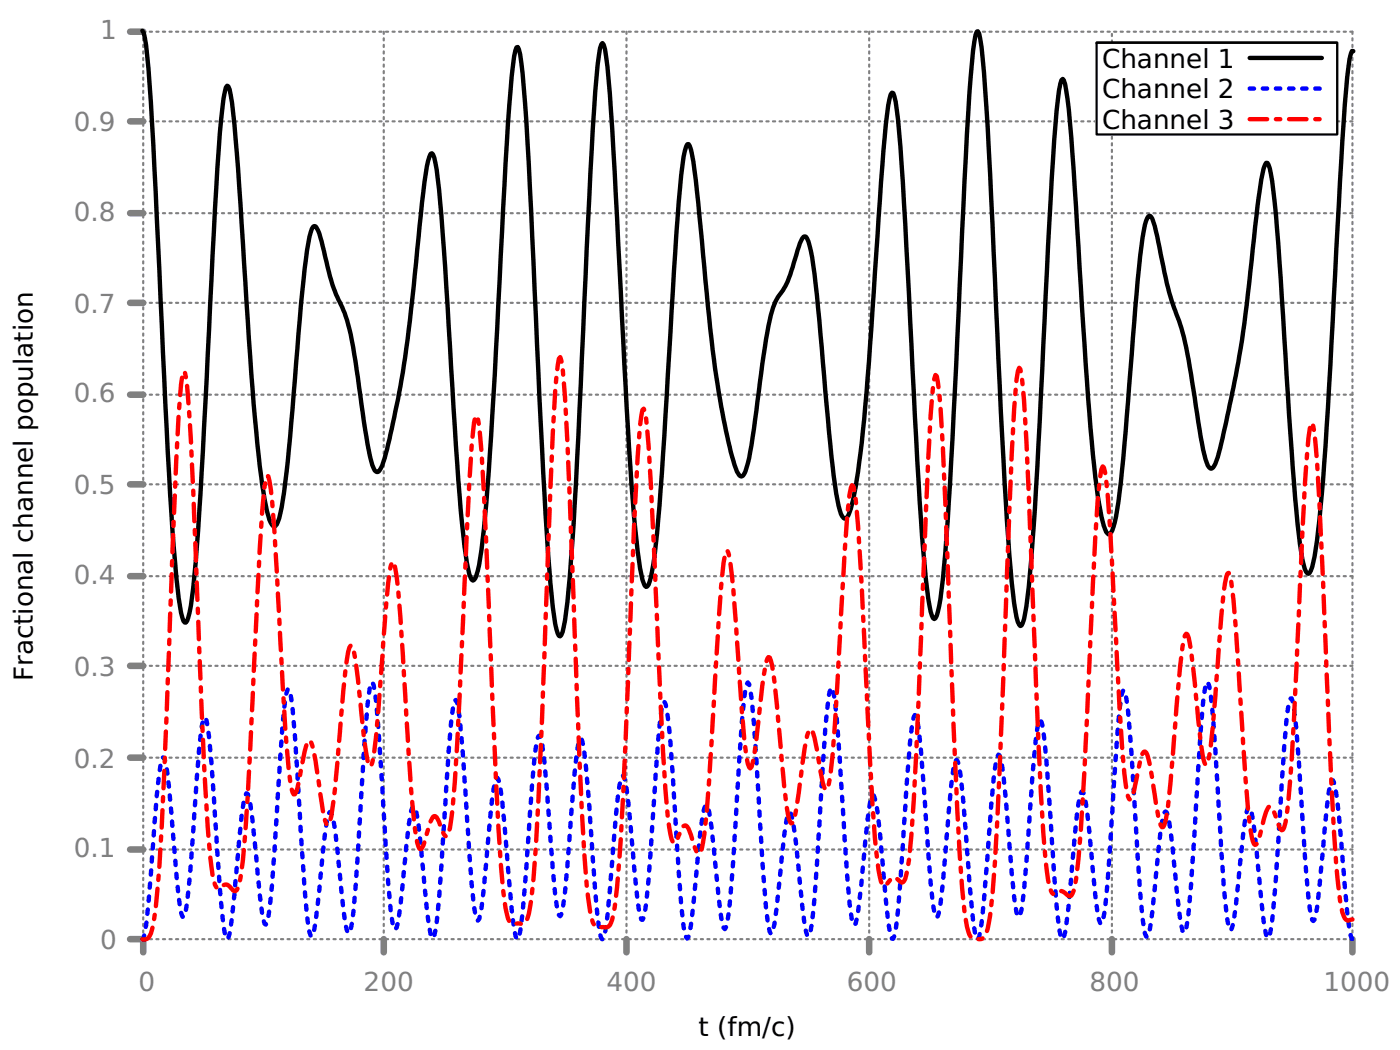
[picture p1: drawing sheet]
<svg xmlns="http://www.w3.org/2000/svg" width="226mm" height="169mm" viewBox="0 0 226 169" stroke-linecap="round" stroke-linejoin="round" font-family="sans-serif">
<g fill="none" stroke="#808080" stroke-width=".35" stroke-dasharray=".4 .7">
<path d="M23.1 19.6h153.7M23.1 5.1h195M179.3 6.9v-1.8M215.6 19.6h2.5M23.1 34.4h195M23.1 48.8h195M23.1 78.1h195M23.1 63.7h195M23.1 92.9h195M23.1 107.4h195M23.1 137h195M23.1 122.2h195"/>
<path d="M23.1 151.5h195M23.1 151.5v-146.4M61.9 151.5v-146.4M101 151.5v-146.4M140.2 151.5v-146.4M179.3 151.5v-129.8M218.1 151.5v-146.4"/>
</g>
<g fill="none" stroke="#808080" stroke-width="1.1">
<path d="M21 19.6h2.1M21 5.1h2.1M21 34.4h2.1M21 48.8h2.1M21 78.1h2.1M21 63.7h2.1M21 92.9h2.1M21 107.4h2.1M21 137h2.1M21 122.2h2.1M21 151.5h2.1v2.1M61.9 151.5v2.1"/>
<path d="M101 151.5v2.1M140.2 151.5v2.1M179.3 151.5v2.1M218.1 151.5v2.1"/>
</g>
<path d="M176.8 6.9h38.8v14.8h-38.8z" fill="none" stroke="#000" stroke-width=".35"/>
<path d="M23 5l.2 .3 .1 .7a235.5 235.5 0 0 1 1.6 21l2 42a335.6 335.6 0 0 0 2.1 28.8 5.4 5.4 0 0 0 .8 2.6h.2l.2-.3 .4-1.3a175.2 175.2 0 0 0 1.7-19.2l2-38.4a387.1 387.1 0 0 1 1.7-25.3l.4-1.8 .2-.3 .2 .1a15.5 15.5 0 0 1 .8 4.2 1014.9 1014.9 0 0 1 2.5 36.5l1.2 15a79 79 0 0 0 2.1 14.2 1.53 1.53 0 0 0 .9 1.1 1.75 1.75 0 0 0 .7-1.3 131.1 131.1 0 0 0 2.2-17.7l1.1-14.4a103.5 103.5 0 0 1 1.8-14l.4-.9 .4-.1a15 15 0 0 1 1.5 4.9 32.9 32.9 0 0 0 3.2 9.1 59.8 59.8 0 0 1 2.3 11.9l.8 5.6a38.9 38.9 0 0 0 1.6 7.5l.4 .6h.3a11.9 11.9 0 0 0 1.6-4.4 177.9 177.9 0 0 0 4.3-27.4l.8-7.9a68.8 68.8 0 0 1 1.6-11.2l.1-.4 .2-.1 .4 .7a107.5 107.5 0 0 1 1.6 14.8l1.5 25.5a325.3 325.3 0 0 0 2.2 25 7.5 7.5 0 0 0 .8 2.8l.2 .1 .2-.1a7.4 7.4 0 0 0 .9-3.5 261.9 261.9 0 0 0 2-22.9l2-37.2a276.3 276.3 0 0 1 1.5-20.8l.4-1.4 .2-.1 .2 .4a77.3 77.3 0 0 1 1.2 11.5l.8 14.5a1991 1991 0 0 0 3.1 60l.3 3.9a15.1 15.1 0 0 0 1 4.6l.2 .1 .2-.2a27.5 27.5 0 0 0 1.2-7.3 983.5 983.5 0 0 0 2.5-46.2l.8-17.1a335.8 335.8 0 0 1 1.6-22.9l.4-1.7 .2-.3 .2 .3a60.1 60.1 0 0 1 1.1 10.6l2.8 51.4a237.5 237.5 0 0 0 1.9 22.4 8.8 8.8 0 0 0 .8 2.9l.2 .1h.2a5.5 5.5 0 0 0 .8-2.5 237.6 237.6 0 0 0 1.9-21.7l1.6-26.6a192.7 192.7 0 0 1 1.7-19.5l.4-1 .2-.1 .2 .3a65.5 65.5 0 0 1 1.6 11.1 457 457 0 0 0 3.1 28.7l1.6 7.9a25.2 25.2 0 0 0 1.6 5.2l.3 .4 .4-.1a10.7 10.7 0 0 0 1.2-3.8l.6-3.7 1.3-10.5a65.7 65.7 0 0 1 1.8-9.2 10.3 10.3 0 0 1 1.8-3 40.2 40.2 0 0 0 2.5-7.3 1.61 1.61 0 0 1 .8-1.1 1.74 1.74 0 0 1 .7 1.5 87.1 87.1 0 0 1 1.6 12l1.6 18a74.6 74.6 0 0 0 1.9 13.3l.4 .6 .2 .1h.2a6.5 6.5 0 0 0 1.2-3.1 163.9 163.9 0 0 0 2.3-19.7l2-28.6a165.3 165.3 0 0 1 1.6-16.3l.1-.6 .2-.3h.3l.1 .5a136.2 136.2 0 0 1 1.6 17.2l2 38.1a282.5 282.5 0 0 0 2.1 26.9 2.94 2.94 0 0 0 .8 2.1l.4-.5a70.1 70.1 0 0 0 1.5-12.6l1-16 1.8-37.6a396.2 396.2 0 0 1 1.7-26.4l.2-1 .2-.6 .2-.1 .2 .4 .4 2.3a863.8 863.8 0 0 1 2.3 41.6l1.2 24.8a261.5 261.5 0 0 0 2 24.5 3.9 3.9 0 0 0 .7 2.4 2.44 2.44 0 0 0 .8-2 247 247 0 0 0 2-23.7l1.5-31.7a450.6 450.6 0 0 1 2-29l.4-1.7 .2-.2 .4 .9 .1 1a255.6 255.6 0 0 1 1.8 22l2 30a122.8 122.8 0 0 0 2.1 17.5l.6 1.7 .4 .4 .2-.1a8.2 8.2 0 0 0 1.2-3.9 433.1 433.1 0 0 0 2.5-27.7 183.9 183.9 0 0 1 1.9-18.2l.5-1.2 .1-.3h.3a7.2 7.2 0 0 1 1.1 3.3l.8 3.9a52.2 52.2 0 0 0 3.1 10.9 136.9 136.9 0 0 1 2.7 15.2 31.2 31.2 0 0 0 1.6 7l.4 .5a.88 .88 0 0 0 .8-.8l.8-2.5 .7-3.4a192.3 192.3 0 0 0 4.5-28.7 126.2 126.2 0 0 1 1.8-13l.4-.9h.2l.4 .9 .2 .8a274.1 274.1 0 0 1 1.9 23.1l1.2 18.7a224.6 224.6 0 0 0 1.9 20.4 4.1 4.1 0 0 0 .8 2.3h.2l.2-.1a17.6 17.6 0 0 0 1.2-5.2 535.6 535.6 0 0 0 2.5-35.5l.8-15.1a474.7 474.7 0 0 1 1.8-25.8l.4-2.2 .1-.4 .2 .1" fill="none" stroke="#000" stroke-width=".71"/>
<path d="M23 151.5l.2-.3 .1-.8a388 388 0 0 0 2-22.1l.6-4.9 .4-1.2h.2a50.9 50.9 0 0 1 1.1 9 204.3 204.3 0 0 0 1.6 16l.2 .6 .2 .1a11 11 0 0 0 .8-4.1l.8-9.9a195.6 195.6 0 0 1 1.5-17.6l.2-.5 .2-.1a19.1 19.1 0 0 1 .8 5l.8 10.8a218.6 218.6 0 0 0 1.6 19l.1 .7 .2 .3 .4-.9a279.4 279.4 0 0 0 1.8-17.2l.6-4.4 .3-1.1 .3 .1a43.5 43.5 0 0 1 1.1 8.2l.8 8.1a22 22 0 0 0 .8 4.7l.2 .1 .2-.3 .3-2.1a475.3 475.3 0 0 0 1.8-24.9l.4-5.2a20.3 20.3 0 0 1 .8-5.4l.2-.1 .2 .5a216.6 216.6 0 0 1 1.5 19.5 204.1 204.1 0 0 0 1.6 19.2l.2 .6 .2 .1a10.4 10.4 0 0 0 .8-3.7l1.3-13.1 .6-3 .2-.3 .2 .2a35.7 35.7 0 0 1 1.2 7.8l.8 7.7a12.5 12.5 0 0 0 .7 3.9l.3-.1 .2-.5a188.2 188.2 0 0 0 1.5-19 249.7 249.7 0 0 1 1.6-20.2l.2-.6 .2-.1a19 19 0 0 1 .7 5.2l.8 11.5a371.9 371.9 0 0 0 1.6 21.4l.2 1.1 .2 .6 .2 .1 .4-1.1 .5-4.4a180.3 180.3 0 0 1 1.6-13.6l.2-.6 .2-.2 .4 .8a202.3 202.3 0 0 1 1.7 15.9 22.1 22.1 0 0 0 .8 4.5l.2 .1 .2-.4a92.3 92.3 0 0 0 1.2-11.5l.4-6.2a241.3 241.3 0 0 1 1.5-19.5l.2-.7 .2-.1a15.8 15.8 0 0 1 .8 4.8l.8 10.8a244.5 244.5 0 0 0 1.6 19l.1 .7 .3 .3 .2-.3 .1-.7a293 293 0 0 0 1.8-17.1 22.9 22.9 0 0 1 .8-4.8l.2-.2 .2 .3a53.2 53.2 0 0 1 1.1 9.4 202 202 0 0 0 1.6 15.7l.2 .6 .2 .1 .4-1.3a447.2 447.2 0 0 0 1.9-24l.6-5.8 .2-1.1 .2-.6 .2-.1 .4 1.3a333.2 333.2 0 0 1 1.7 20.3l.6 5.6 .4 1.8 .2 .2 .4-1.1a262.8 262.8 0 0 0 1.6-17.5l.4-4.6a28.9 28.9 0 0 1 .7-5.4l.3-.1 .1 .2a70.1 70.1 0 0 1 1.2 10.7l1.2 16a26.3 26.3 0 0 0 .8 5.3l.2 .2 .4-1.1 .4-2.7 .5-6.4a149.2 149.2 0 0 1 1.6-15.6l.2-.5 .2-.1a10.4 10.4 0 0 1 .8 3.8l.4 3.9a188.5 188.5 0 0 0 1.5 14.9l.2 .6 .2 .1a13 13 0 0 0 .8-4.4l.8-10.4a308.3 308.3 0 0 1 1.5-19.4l.2-.8 .2-.2 .4 1.1a450.3 450.3 0 0 1 2 26.4l.3 5.1a22.1 22.1 0 0 0 .9 5.4l.1 .2 .2-.4a118.4 118.4 0 0 0 1.6-13.3l.4-3.8a14 14 0 0 1 .8-4l.2-.1 .4 1.1 .3 2.5 1.6 14.5 .4 1.7 .2 .2 .4-1a298.3 298.3 0 0 0 1.8-23.3l.9-12.9 .4-2.3 .2-.2 .2 .2 .2 .9a471.1 471.1 0 0 1 1.9 27.4l.5 5.5a38 38 0 0 0 .7 6.1l.2 .4 .2-.1a48.1 48.1 0 0 0 1.2-8.2l.8-7.5a11.1 11.1 0 0 1 .7-3.8h.2l.2 .4a106.4 106.4 0 0 1 1.6 12.9l.6 4.9 .4 1.6 .2 .2a9.3 9.3 0 0 0 .7-4.1l.8-10.5a439.3 439.3 0 0 1 1.8-24.3l.4-1.2 .2 .2 .2 .8a345.8 345.8 0 0 1 1.7 23.5l.8 10.2 .4 2.8 .2 .6 .2 .2a8.2 8.2 0 0 0 .8-3.6l.4-3.7a119.5 119.5 0 0 1 1.5-13.3l.2-.3h.2a14.6 14.6 0 0 1 .8 4.2l.4 3.9a162.9 162.9 0 0 0 1.5 14.5l.2 .5h.3a15.1 15.1 0 0 0 .7-4.6l.8-10.6a298.9 298.9 0 0 1 1.6-19.7l.3-1.2 .3 .2 .1 .7a297.5 297.5 0 0 1 1.8 21.3l.4 4.9a28.6 28.6 0 0 0 .8 5.4l.2 .2 .1-.3a65.6 65.6 0 0 0 1.2-9.8l1-11.2 .4-2.9 .2-.8 .2-.4h.2a18.4 18.4 0 0 1 .8 4.8l.3 4.4a315.1 315.1 0 0 0 1.6 18l.4 1.6 .2 .1 .2-.4a152.2 152.2 0 0 0 1.6-16.1l.7-9.4 .4-2.8 .4-1.1 .2 .2 .2 .6a181.2 181.2 0 0 1 1.6 16.1l.4 4.4a21.4 21.4 0 0 0 .8 4.8l.2 .1 .4-1.3 .3-3 .6-7.2a294.1 294.1 0 0 1 1.6-18.9l.4-1.4 .2 .1 .2 .6a213.7 213.7 0 0 1 1.5 18.5l.8 10.8a23.9 23.9 0 0 0 .8 5.2l.2 .2 .2-.4a114 114 0 0 0 1.5-14.2l.6-5.9 .4-2.5 .4-.9 .2 .2a41.4 41.4 0 0 1 1.2 8.4l.7 8.2a16.1 16.1 0 0 0 .8 4.5l.2 .1 .2-.4 .4-2.2 .4-4 .8-11.6a203.5 203.5 0 0 1 1.5-19l.3-.5 .1 .1a24.6 24.6 0 0 1 .8 5.5l.8 11.7a337.4 337.4 0 0 0 1.6 21l.4 1.4 .2 .1 .1-.5a181.5 181.5 0 0 0 1.8-15.2 20.4 20.4 0 0 1 .8-4.4l.2-.1 .2 .1a41 41 0 0 1 1.1 8.2l.8 7.6a9.9 9.9 0 0 0 .8 3.6l.2-.1 .2-.6a208.4 208.4 0 0 0 1.6-19.4 223 223 0 0 1 1.5-19.7l.2-.6h.2l.4 1.8a491.9 491.9 0 0 1 1.7 25.2l.4 5.6 .6 5.8 .4 1.5 .2 .1a35.3 35.3 0 0 0 1.2-7.7l.8-7.7a18.4 18.4 0 0 1 .8-4.3l.2-.1 .4 .9 .3 2.4 1.4 13.5a15.4 15.4 0 0 0 .8 4.2h.2l.2-.4a172 172 0 0 0 1.5-18.3 219.5 219.5 0 0 1 1.6-19.3l.2-.5 .2-.1a19.9 19.9 0 0 1 .8 5.2l.8 10.9a225.9 225.9 0 0 0 1.5 19l.2 .7 .2 .1 .2-.2 .4-1.9 .6-5.3a188.3 188.3 0 0 1 1.5-14.6l.2-.5 .2-.2 .4 1.1a386.4 386.4 0 0 1 2 20.2 14.5 14.5 0 0 0 .7 4.3h.2" fill="none" stroke="#00f" stroke-width=".71" stroke-dasharray=".7 1.4"/>
<path d="M23 151.5h.3a1.08 1.08 0 0 0 1-1l.4-1.4a178.6 178.6 0 0 0 1.6-20l1.1-29.8a1056.7 1056.7 0 0 1 1.8-37.3l.4-2.1 .2 .1 .2 .8 .4 3.8a2038 2038 0 0 1 2.1 49.8 394.4 394.4 0 0 0 1.6 25.4 6.7 6.7 0 0 0 1 3.4 1.04 1.04 0 0 0 .9-.5 .83 .83 0 0 1 1.2 .5 .65 .65 0 0 0 1 .3 8.8 8.8 0 0 0 .8-3.2 396.4 396.4 0 0 0 1.7-27.4l.4-8.6a455.6 455.6 0 0 1 1.6-25.9l.4-1.7 .2 .1 .1 .7a181.4 181.4 0 0 1 1.4 18.3l.4 7.6a315.2 315.2 0 0 0 1.6 22.5l.4 1.9 .2 .3h.2a22.3 22.3 0 0 0 1.1-4.9l.6-2.8 .2-.5 .4-.5a3.5 3.5 0 0 1 .8 2.2l.4 2.4a63.8 63.8 0 0 0 1.5 8.9l.2 .2 .2-.2a36.4 36.4 0 0 0 1.2-7.7l.4-4.5a194 194 0 0 1 1.5-15.5l.5-1.1h.1l.3 .5a118.5 118.5 0 0 1 1.5 12.4l.6 4.7 .2 1 .4 .9 .2-.1 .2-.6a181.7 181.7 0 0 0 1.5-16.7l.8-10.2a26.3 26.3 0 0 1 .8-5.3l.2-.1 .2 .3a74.7 74.7 0 0 1 1.1 11.4l.8 12.9a207.4 207.4 0 0 0 1.8 20.7l.4 1 .2 .1 .4-.6 1-3.3a2.55 2.55 0 0 1 .7-1.5 1.11 1.11 0 0 1 .8 1l.4 1a2.02 2.02 0 0 0 .8 1.3 3.9 3.9 0 0 0 .7-2.6 413.3 413.3 0 0 0 1.8-28.8l.4-9a416.1 416.1 0 0 1 1.6-26.4l.2-.9 .1-.2 .3 .5 .2 1.1a511.2 511.2 0 0 1 1.5 28.7l.4 9.9a750.7 750.7 0 0 0 1.9 36.4l.4 2.9a4.1 4.1 0 0 0 .8 2.3l.4 .2 .8-.1a1.08 1.08 0 0 0 1.6-.8l.3-1.6a211.2 211.2 0 0 0 1.6-21.3l1.2-30.7a879.4 879.4 0 0 1 1.5-33.9l.4-2.8 .2-.2 .2 .5a172.4 172.4 0 0 1 1.2 17.7l1.2 31.6a871.5 871.5 0 0 0 1.7 35.3l.4 3.4a7.1 7.1 0 0 0 1 3.3l.8 .1a1.79 1.79 0 0 0 1.6-.3 10.1 10.1 0 0 0 .9-4.3 567.7 567.7 0 0 0 2-35l.4-10.1a740.1 740.1 0 0 1 1.5-31.2l.4-2.5 .2-.2 .2 .5a142.6 142.6 0 0 1 1.2 15.8l.8 17.9a723.9 723.9 0 0 0 1.7 31.6 13.4 13.4 0 0 0 .8 4.1l.2 .1h.2l.8-1.6a1.85 1.85 0 0 1 .7-1.2 1.1 1.1 0 0 1 .8 1l.8 2.4 .4 1 .2 .2h.2l.2-.3 .2-.6 .4-2.2a615.2 615.2 0 0 0 1.9-28.4l.8-11.7a26.8 26.8 0 0 1 .8-5.6l.2-.1 .4 1.2 .4 3.1 1 12.9a175.4 175.4 0 0 0 1.5 17.2l.4 .7a6.7 6.7 0 0 0 .8-3.1l.4-3.2a76.8 76.8 0 0 1 1.5-11.3l.2-.3h.2a35.4 35.4 0 0 1 1.2 7.7l.4 4.4a132.6 132.6 0 0 0 1.5 14l.4 .7 .2-.1 .2-.5a98 98 0 0 0 1.6-10.3l.6-3.2 .3-1 .3-.1a4.2 4.2 0 0 1 .7 2.3l.8 4.4a9.3 9.3 0 0 0 .8 3l.2 .1 .2-.3a68.3 68.3 0 0 0 1.2-10.7l.7-13.5a395.9 395.9 0 0 1 1.6-23.1l.4-1.5 .2 .1 .2 .7a323.5 323.5 0 0 1 1.6 23.5l.4 8.4a494.3 494.3 0 0 0 1.7 28 9 9 0 0 0 1 3.9 1.87 1.87 0 0 0 1.1-1.1 .81 .81 0 0 1 1.4 .2l.4 .3 .4-.2a13.6 13.6 0 0 0 1-5.2 795.3 795.3 0 0 0 1.9-39.1 1161.6 1161.6 0 0 1 1.6-33.5l.4-3.3 .2-.5 .2 .2a53.2 53.2 0 0 1 .7 7.9l.6 12.3 1.4 36.4a520.1 520.1 0 0 0 1.7 29.8l.4 2.3a2.59 2.59 0 0 0 1 2l.4 .1a1.42 1.42 0 0 0 1.8-1.1l.4-1.6a194.8 194.8 0 0 0 1.5-20.5l1.2-30.3a1053.7 1053.7 0 0 1 1.6-34.8l.4-3.3 .2-.6 .1 .2a118.6 118.6 0 0 1 1.2 15.7l1.2 30.1a761.9 761.9 0 0 0 1.7 33.6 16.5 16.5 0 0 0 1 5l.4 .3 .4-.1a.93 .93 0 0 1 1.5 .1 .58 .58 0 0 0 .9 .2 5.4 5.4 0 0 0 .7-2.6 427 427 0 0 0 2-30.3l.4-8.8a389.1 389.1 0 0 1 1.5-26l.2-1 .2-.5 .2 .2 .2 .8a322.7 322.7 0 0 1 1.6 23.1 487.1 487.1 0 0 0 1.7 27.2l.4 2 .2 .4 .2 .1a13.2 13.2 0 0 0 1.2-4.4l.8-3.1 .2-.3h.1l.5 .6 .4 1.6 1.1 7.3a6.9 6.9 0 0 0 .8 2.7h.2l.4-1.1 .4-2.4 .9-10.7a207.1 207.1 0 0 1 1.6-16.1l.2-.6 .2-.3 .2 .1 .2 .5a234.7 234.7 0 0 1 1.9 16.9 10.5 10.5 0 0 0 .8 3.7l.2-.1 .2-.5a81.1 81.1 0 0 0 1.2-10.5l1.2-15a20.3 20.3 0 0 1 .7-4.8l.2-.1 .4 1.3 .4 3.1 1.4 20a198.9 198.9 0 0 0 1.6 18l.1 .8 .4 .7 .2-.1 .4-1a23.7 23.7 0 0 1 1.6-5l.4-.1 .2 .2 1.1 3.1 .4 .5 .2-.1a11.1 11.1 0 0 0 .8-3.9 707.4 707.4 0 0 0 1.9-35.5 326 326 0 0 1 1.6-25.3l.2-.8 .2-.1 .4 1.8a633.3 633.3 0 0 1 1.8 33.7l.4 9.7a527.7 527.7 0 0 0 1.7 30.3l.4 2.6a2.93 2.93 0 0 0 1 2.1l.9-.1" fill="none" stroke="#f00" stroke-width=".71" stroke-dasharray="2.8 1.4 .7 1.4"/>
<path d="M176.7 7.1h39.1v14.8h-39.1z" fill="#fff"/>
<path d="M176.8 6.9h38.8v14.8h-38.8z" fill="none" stroke="#000" stroke-width=".35"/>
<path d="M201.5 9.3h11.7" fill="none" stroke="#000" stroke-width=".71"/>
<path d="M201.5 14.3h11.7" fill="none" stroke="#00f" stroke-width=".71" stroke-dasharray=".7 1.4"/>
<path d="M201.5 19.2h11.7" fill="none" stroke="#f00" stroke-width=".71" stroke-dasharray="2.8 1.4 .7 1.4"/>
<g font-size="4.2" fill="#808080">
<text x="16.2" y="6.3">1</text>
<text x="11.9" y="21.2">0.9</text>
<text x="11.9" y="35.6">0.8</text>
<text x="11.9" y="50.4">0.7</text>
<text x="11.9" y="64.9">0.6</text>
<text x="11.9" y="79.7">0.5</text>
<text x="11.9" y="94.2">0.4</text>
<text x="11.9" y="109">0.3</text>
<text x="11.9" y="123.8">0.2</text>
<text x="11.9" y="138.2">0.1</text>
<text x="16.2" y="153">0</text>
<text x="22.3" y="159.7">0</text>
<text x="58.6" y="159.7">200</text>
<text x="97.8" y="159.7">400</text>
<text x="136.6" y="159.7">600</text>
<text x="175.7" y="159.7">800</text>
<text x="213.5" y="159.7">1000</text>
</g>
<g font-size="4.2">
<text x="177.7" y="10.9">Channel 1</text>
<text x="177.7" y="15.9">Channel 2</text>
<text x="177.7" y="20.8">Channel 3</text>
<text x="5.3" y="109.8" transform="rotate(-90 5.3 109.8)">Fractional channel population</text>
<text x="112.7" y="167.2">t (fm/c)</text>
</g>
</svg>
